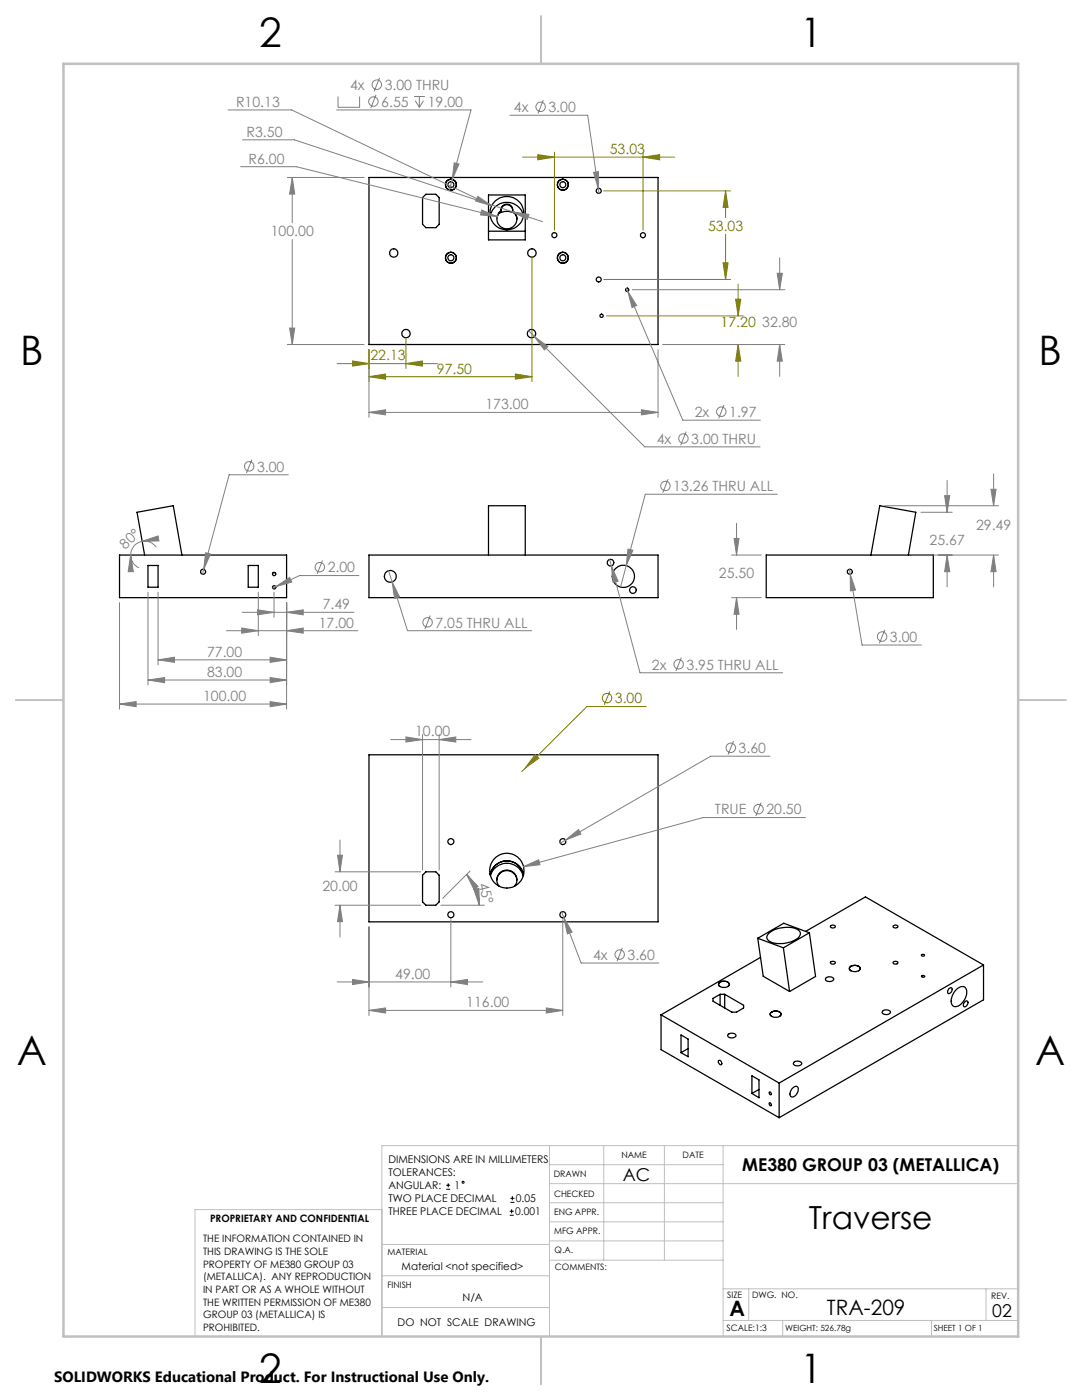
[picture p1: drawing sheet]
<svg xmlns="http://www.w3.org/2000/svg" width="216mm" height="279mm" viewBox="0 0 216 279" stroke-linecap="round" stroke-linejoin="round" font-family="sans-serif">
<g fill="none" stroke="#000" stroke-width=".25">
<path d="M73.6 35.4h57.7v33.4h-57.7zM85 38.8h2l.6 .6v5.4l-.6 .6h-2l-.7-.6v-5.4zM97.5 38.9h7.3v9h-7.3zM97.5 46.1h7.3M97.8 43.1a3.4 3.4 0 0 1 3.3-2.7 3.4 3.4 0 0 1 3.4 2.7M99.6 42.5a3.6 3.6 0 0 1 3.1 0M100 42.1a1.16 1.16 0 0 1 1.1-1.4 1.16 1.16 0 0 1 1.2 1.4M100 42.1a1.97 1.97 0 0 0-.3 2.9 1.97 1.97 0 0 0 2.9 0 1.97 1.97 0 0 0-.3-2.9M100 42.1l-.5 .5-.4 1.1M100 41.9a1.17 1.17 0 0 1 1.1-1.1 1.17 1.17 0 0 1 1.2 1.1M102.3 42.1l.6 .8 .2 .8M23.8 110.8h33.4v8.5h-33.4z"/>
<path d="M28.9 110.8l-1.6-8.6 7.3-1.3 1.7 9.9M29.5 112.9h2v4.3h-2zM49.5 112.9h2v4.3h-2zM54.5 114.3h.4M73.6 110.8h57.7v8.5h-57.7zM97.5 110.8v-9.9h7.3v9.9M152.9 110.8h33.3v8.5h-33.3zM173.8 110.8l1.7-9.9 7.2 1.3-1.4 8.6M73.6 150.6h57.7v33.4h-57.7zM84.3 174.7l.7-.7h2l.6 .7v5.3l-.6 .7h-2l-.7-.7zM97.8 174.5a3.4 3.4 0 0 1 3.3-2.7 3.4 3.4 0 0 1 3.4 2.7M97.8 174.6a3.4 3.4 0 0 1 3.3-2.8 3.4 3.4 0 0 1 3.4 2.8"/>
<path d="M97.9 174.8a3.4 3.4 0 0 1 3.2-2.5 3.4 3.4 0 0 1 3.3 2.5M99.1 175.6a2 2 0 0 1 2-1.9 2 2 0 0 1 2 1.9M99.6 176.8a1.98 1.98 0 0 1 .2-2.6 1.98 1.98 0 0 1 2.7 0 1.98 1.98 0 0 1 .2 2.6M143.5 196.1a1.33 1.33 0 0 1 2.1 .3 1.26 1.26 0 0 1-2.2 0zM143.7 196l-.3 .5 .3 .4M143.7 196a1.33 1.33 0 0 1 1.8 .5l-.3 .4M143.7 198.4l-1.4 .8v.6l3.8 2.2h.9l1.4-.8v-.6l-3.8-2.2M143.7 198.4h.9M143.7 198.4v2.2M144.6 198.4v2.8M151.2 187.3l5.1 1.9M151.2 187.3l1.1 7.5 5.3 3.1"/>
<path d="M151.8 191.1l-19.9 11.4M153.6 186.1a5.8 5.8 0 0 1 5.7-.5 1 1 0 0 1-.3 1.8 5.9 5.9 0 0 1-5.4 .5 .96 .96 0 0 1-.6-.9 .96 .96 0 0 1 .6-.9zM156.3 189.2l1.3 8.7M160.8 185.9l11.9-6.9 23.6 13.6M161.5 186.2l-5.1-1.9-5.2 3M161.5 186.2l-5.2 3M161.5 186.2l1.2 8.7-5.1 3M164.8 195.2a1.05 1.05 0 0 1 1.6 .2 1 1 0 0 1-1.7 .1zM165.7 184.8a.52 .52 0 0 1 .6-.2 .52 .52 0 0 1 .4 .4 .51 .51 0 0 1-.6 .2 .51 .51 0 0 1-.4-.4zM165.8 191.9l.4-.1 .5 .2a.47 .47 0 0 1-.5 .4 .47 .47 0 0 1-.5-.4zM169.6 193a1.36 1.36 0 0 1 2.1 .3 1.26 1.26 0 0 1-2.2 0zM169.8 193.7l-.3-.2a1 1 0 0 1 1.6-.7l.4 .2 .1 .3-.3 .4"/>
<path d="M178.2 184.8a.52 .52 0 0 1 .6-.2 .52 .52 0 0 1 .3 .4 .52 .52 0 0 1-.5 .2 .52 .52 0 0 1-.4-.4zM178.2 192a.52 .52 0 0 1 .5-.2 .52 .52 0 0 1 .4 .4 .5 .5 0 0 1-.5 .2 .5 .5 0 0 1-.4-.4zM183.9 190.6a.29 .29 0 0 1 .3-.2 .29 .29 0 0 1 .2 .4h-.5zM183.9 194.8a.35 .35 0 0 1 .4-.1 .35 .35 0 0 1 .2 .2 .35 .35 0 0 1-.4 .1 .35 .35 0 0 1-.2-.2zM189.3 197.3a.4 .4 0 0 1 .7-.1 .4 .4 0 0 1-.1 .6l-.2 .4-.5 .1-.1-.4zM190.9 197.4a1.13 1.13 0 0 1 1-.5 1.13 1.13 0 0 1 1 .7 3 3 0 0 1-2.3 3.3 1.21 1.21 0 0 1-.7-1.8l.5-1.1zM192.5 200l.4-.3a.7 .7 0 0 1 .2 .8 .7 .7 0 0 1-.6 .4l-.3-.2zM196.3 192.6l-40.8 23.5M196.3 192.6v6.9l-40.8 23.6M131.9 202.5l23.6 13.6M131.9 202.5v7l23.6 13.6M135.9 206.6l1.4 .8v3.5l-1.4-.8z"/>
<path d="M137.3 209.3l-1.4 .8M143.3 211.7a.48 .48 0 0 1 .6 .2 .48 .48 0 0 1-.1 .6l-.4-.3zM145.3 206.4a.89 .89 0 0 1 .9-.2 .89 .89 0 0 1 .6 .6 .98 .98 0 0 1-1.6-.2zM150 214.7l1.4 .8v3.6l-1.4-.9zM151.4 217.4l-1.4 .8M153.5 217.9a.3 .3 0 0 1 .4 .2 .3 .3 0 0 1-.2 .4l-.2-.3zM153.8 202.1a1.36 1.36 0 0 1 2.1 .3 1.26 1.26 0 0 1-2.2 0zM154 202l-.2 .1a.41 .41 0 0 0-.1 .4 .41 .41 0 0 0 .3 .3M154 202a1.31 1.31 0 0 1 1.9 .4l-.4 .4M155.5 216.1v7M158 217.3l.2-.2a.61 .61 0 0 1 .9-.2 .61 .61 0 0 1 .1 .9 1.23 1.23 0 0 1-1.3 1.1l-.3-.6zM158.4 212a1.05 1.05 0 0 1 1.6 .3 1.03 1.03 0 0 1-1.7 0z"/>
<path d="M176.1 201.8a1.05 1.05 0 0 1 1.6 .2 1.03 1.03 0 0 1-1.7 .1zM153.5 220.1a.29 .29 0 0 1 .4 .2 .29 .29 0 0 1-.2 .4z"/>
<circle cx="90" cy="36.9" r="1.09"/>
<circle cx="90" cy="36.9" r=".6"/>
<circle cx="112.3" cy="36.9" r=".6"/>
<circle cx="112.3" cy="36.9" r="1.08"/>
<circle cx="119.5" cy="38.1" r=".49"/>
<circle cx="78.6" cy="50.5" r=".83"/>
<circle cx="90" cy="51.4" r="1.1"/>
<circle cx="90" cy="51.5" r="1.08"/>
<circle cx="90" cy="51.4" r=".6"/>
<circle cx="101.1" cy="42.5" r="3.4"/>
<circle cx="106.1" cy="50.5" r=".84"/>
<circle cx="110.6" cy="46.9" r=".51"/>
<circle cx="112.3" cy="51.5" r="1.08"/>
<circle cx="112.3" cy="51.4" r="1.09"/>
<circle cx="112.3" cy="51.4" r=".6"/>
<circle cx="119.5" cy="55.8" r=".5"/>
<circle cx="125.1" cy="57.8" r=".33"/>
<circle cx="128.3" cy="46.9" r=".51"/>
<circle cx="81" cy="66.6" r=".84"/>
<circle cx="106.1" cy="66.6" r=".84"/>
<circle cx="120" cy="63" r=".33"/>
<circle cx="40.5" cy="114.1" r=".51"/>
<circle cx="54.7" cy="114.5" r=".34"/>
<circle cx="54.7" cy="117.2" r=".33"/>
<circle cx="77.9" cy="115" r="1.18"/>
<circle cx="121.8" cy="112.3" r=".66"/>
<circle cx="124.4" cy="115" r="2.22"/>
<circle cx="126.3" cy="117.8" r=".66"/>
<circle cx="169.6" cy="114.1" r=".5"/>
<circle cx="90" cy="168" r=".6"/>
<circle cx="101.1" cy="173.8" r="3.4"/>
<circle cx="112.3" cy="168" r=".6"/>
<circle cx="90" cy="182.6" r=".6"/>
<circle cx="112.3" cy="182.6" r=".6"/>
</g>
<g fill="none" stroke="#808080" stroke-width=".2">
<path d="M67.5 19.3v2.1h4.3v-2.1M75 18.9l-1 2.7M75.7 15.6l-1.1 2.6M82.6 19.3h2.2M83.7 19.3v2.1M108.4 20l-1 2.6M45.5 21.9h12.7l39.9 19.2M48 33.3h11.1l40.1 9.9M48.4 27.9h10.3l43.5 14.4M57.3 35.4h15.3M58.3 35.4l.5 3.3h-1zM58.3 35.4v9.1"/>
<path d="M67.2 21.9h26.8l-3.8 13.9M82.9 20.1l.8 1.3M84.5 20.1l-.8 1.3M90.2 35.8l-.5 2.1M90.6 32.5l1 .2-1.4 3.1zM95.4 39.2l2.7 1.9-3.2-1zM101.7 23h15.6l2.2 15.6M118.4 34.4l1-.1v3.3zM58.3 47.8v21M96.1 41.9l3.1 1.3-3.3-.3zM99.4 42.8l-.2 .6v.7M102.2 42.3l3.4 .5-.4 1z"/>
<path d="M102.2 42.3l6.1 1.9M125 57.5l.3 .6M125.3 58.1l1.7 2.9-.9 .4zM125.3 58.1l10.9 25.8h15.5M126.2 57.8h30.4M155.1 54.5h1l-.5 3.3zM155.6 51.5v6.3M57.3 68.8h15.3M57.8 65.5h1l-.5 3.3zM73.6 69.8v13.5M105.5 66l23.2 23.2h23M106.6 67.2l2.7 1.9-.7 .7z"/>
<path d="M131.3 69.8v13.5M132.3 68.8h24.3M155.6 68.8l.5 3.3h-1zM155.6 68.8v6.3M50.3 91.7l-1.1 2.7M57.5 94.8h-11.8l-5.1 18.8M73.6 82.3l3.3-.5v1zM73.6 82.3h57.7M128 81.8l3.3 .5-3.3 .5zM133.3 95.6l-1 2.7M136.9 86.1l-1.1 2.8M144.5 80.8l-1.1 2.7"/>
<path d="M155.1 98.6h-26.3l-3.8 14.3M188.5 98.9h1l-.5 3.3zM189 95.9v6.3M197.7 97.6h1.1l-.5 3.3zM198.3 94.6v6.3M26.1 110.8l.5 3.3h-1zM26.1 110.8a2.79 2.79 0 0 0 1.6 2.5M28.4 108l3.1-1 .2 1zM28.4 108a2.84 2.84 0 0 0-2.3 2.8M28.4 108a2.83 2.83 0 0 1 2.8 1.2M29.5 118.2v18.5M31.5 118.2v14.5"/>
<path d="M40.6 113.6l-.2 1M41 110.3l1 .3-1.4 3zM51.5 118.2v8.7M54.7 118.2v5M55 117.1l2.8-1.8 .4 .9zM55 117.1l-.6 .3M64.3 111.8l-1 2.7M71.6 114.9h-11.8l-4.8 2.2M77.5 113.9l3.8 12h24.8M78.2 116.1l1.5 3-1 .4zM121.6 111.7l.4 1.2M122 112.9l1.3 3.1-1 .2z"/>
<path d="M122 112.9l5.7 21.4h28.5M125 112.9l-1.2 4.3M125.3 109.6l1 .2-1.3 3.1zM146 119.3h5.9M146 110.8h5.9M146.5 107.5h1l-.5 3.3zM147 119.3l.5 3.3h-1zM147 104.4v6.4M147 119.3v6.3M169.5 113.6l.2 1M169.7 114.6l1 3.2-1 .1zM169.7 114.6l2.3 14.1h11.8"/>
<path d="M176.5 100.9h22.7M181.9 110.8h17.3M183.8 102.2h6.2M189 110.8l.5 3.3h-1zM189 110.8v6.3M198.3 110.8l.5 3.3h-1.1zM198.3 110.8v6.3M23.8 120.3v21.2M29.5 135.7l3.3-.5v1zM29.5 135.7h27.7M31.5 131.7l3.3-.5v1zM31.5 131.7h25.7"/>
<path d="M45.2 125.9h26.2M48.2 125.3l3.3 .6-3.3 .5zM48.3 122.2h22.3M51.4 121.7l3.3 .5-3.3 .5zM53.9 131.2l3.3 .5-3.3 .5zM53.9 135.2l3.3 .5-3.3 .5zM57.2 122.2l3.3-.5v1zM57.2 125.9l3.3-.6v1.1zM57.2 120.3v21.2M85.9 122.8l-1.1 2.8M136 131.2l-1.1 2.7M176.6 125.7l-1.1 2.7"/>
<path d="M23.8 140.5l3.4-.5v1zM23.8 140.5h33.4M53.9 140l3.3 .5-3.3 .5zM78 147.6h16M81 147.1l3.3 .5-3.3 .5zM84.3 146.6v27M87.6 147.6l3.3-.5v1zM87.6 146.6v27M146.4 147.9l-1.1 2.7M153.6 150.9h-11.8l-29 16.8M66.9 174h17.1M67.3 170.7h1l-.5 3.3z"/>
<path d="M67.8 167.6v6.4M93.1 174.5l2.3 2.4-.8 .6zM93.1 174.5a8.3 8.3 0 0 1 2.5 6.2M93.8 173.8l-5.5 5.5M94.5 177.5l1.1-.2v3.4zM104.4 173l3.1-1.4 .2 1zM112.8 167.7l2.6-2.1 .5 .8zM112.8 167.7l-1 .6M151.9 160.2l-1.1 2.6M160.7 163.2h-20.4l-35.9 9.8M66.9 180.7h17.1M67.3 196h29"/>
<path d="M67.8 180.7l.5 3.2h-1zM67.8 180.7v6.3M70.3 195.5l3.3 .5-3.3 .5zM73.6 185v17.7M88 180.7h8.7M90 196l3.3-.5v1zM90 183.6v13.4M112.1 182l.4 1.1M112.3 183.6v19.1M112.5 183.1l1.7 2.9-1 .4zM112.5 183.1l3.5 9.1h15.4M124.2 189.2l-1.1 2.6"/>
<path d="M73.6 201.6l3.3-.4v1zM73.6 201.6h38.7M109 201.2l3.3 .4-3.3 .6z"/>
<circle cx="75.2" cy="16.9" r=".95"/>
<circle cx="74.5" cy="20.3" r=".94"/>
<circle cx="107.9" cy="21.3" r=".95"/>
<circle cx="49.7" cy="93.1" r=".95"/>
<circle cx="132.8" cy="97" r=".95"/>
<circle cx="136.4" cy="87.5" r=".94"/>
<circle cx="143.9" cy="82.2" r=".95"/>
<circle cx="63.8" cy="113.2" r=".94"/>
<circle cx="85.3" cy="124.2" r=".94"/>
<circle cx="135.4" cy="132.6" r=".95"/>
<circle cx="176" cy="127" r=".95"/>
<circle cx="145.8" cy="149.2" r=".94"/>
<circle cx="151.4" cy="161.5" r=".94"/>
<circle cx="123.7" cy="190.5" r=".95"/>
</g>
<g fill="none" stroke="#808000" stroke-width=".2">
<path d="M104.3 31.4h30.4M107.3 30.9l3.3 .5-3.3 .5zM110.6 30.4v15.5M120.5 38.1h25.3M128.3 31.4l3.3-.5v1zM128.3 30.4v15.5M144.8 38.1l.5 3.3h-1zM144.8 38.1v5.3M106.2 51.5v24.7M120.5 55.8h25.3M144.3 52.5h1l-.5 3.3zM144.8 46.8v9"/>
<path d="M146.8 59.7h1l-.5 3.3zM147.3 56.7v6.3M67.3 72.6h20M70.3 72l3.3 .6-3.3 .5zM73.6 75.2l3.3-.6v1.1zM73.6 69.8v6.4M73.6 75.2h32.6M81 72.6l3.3-.6v1.1zM81 67.6v6M102.8 74.6l3.4 .6-3.4 .5zM121 63h27.3M132.3 68.8h16"/>
<path d="M147.3 68.8l.5 3.3h-1zM147.3 68.8v6.3M121.7 138l-1.1 2.7M104.8 153.3l-.7 .7M106.8 150.6l.7 .7-2.7 2zM128.9 141h-11.8l-12.3 12.3"/>
<circle cx="121.1" cy="139.3" r=".95"/>
</g>
<g fill="none" stroke="#000" stroke-width=".2">
<path d="M89 237.3h.8M89 236.5h.8M89.4 236.1v.9M101.8 240h.9M101.8 239.1h.9M102.2 238.7v.8M101.7 242.5h.8M101.7 241.7h.8M102.1 241.3v.8"/>
<circle cx="92.4" cy="235.9" r=".2"/>
</g>
<g fill="none" stroke="#c0c0c0" stroke-width=".2">
<path d="M109.6 228.6v38.1M109.6 232.4h34.7M109.6 236.2h93.6M120.5 228.6v22.9M132.6 228.6v22.9M144.3 228.6v38.1M203.2 228.6h-127v38.1M76.2 254.6h33.4M76.2 248.4h33.4M76.2 241.4h-37.3v25.3M109.6 251.5h34.7M109.6 240h34.7"/>
<path d="M109.6 243.8h34.7M109.6 247.7h34.7M144.3 257.2h58.9M149.4 257.2v6.3M196.7 257.2v6.3M76.2 260.9h33.4M144.3 263.5h58.9M156.2 263.5v3.2M185.9 263.5v3.2"/>
</g>
<path d="M108 3.2v9.5M3.1 139.7h9.6M203.2 139.7h9.5M108 266.7v9.6" fill="none" stroke="#c0c0c0" stroke-width=".25"/>
<path d="M12.7 12.7h190.5v254h-190.5z" fill="none" stroke="#c0c0c0" stroke-width=".5"/>
<path d="M70.3 72l3.3 .6-3.3 .5zM81 72.6l3.3-.6v1.1zM73.6 75.2l3.3-.6v1.1zM102.8 74.6l3.4 .6-3.4 .5zM144.8 38.1l.5 3.3h-1zM144.3 52.5h1l-.5 3.3zM107.3 30.9l3.3 .5-3.3 .5zM128.3 31.4l3.3-.5v1zM147.3 68.8l.5 3.3h-1zM146.8 59.7h1l-.5 3.3zM106.8 150.6l-2 2.7 2.7-2z" fill="#808000"/>
<g fill="#808080">
<path d="M94.5 177.5l1.1-.2v3.4zM93.1 174.5l2.3 2.4-.8 .6z"/>
<path d="M125.3 109.6l-.3 3.3 1.3-3.1zM122 112.9l.3 3.3 1-.2zM78.2 116.1l.5 3.4 1-.4zM73.6 82.3l3.3-.5v1zM128 81.8l3.3 .5-3.3 .5zM58.3 35.4l.5 3.3h-1zM57.8 65.5h1l-.5 3.3zM106.6 67.2l2 2.6 .7-.7zM155.6 68.8l.5 3.3h-1zM155.1 54.5h1l-.5 3.3zM90.6 32.5l-.4 3.3 1.4-3.1zM118.4 34.4l1 3.2v-3.3zM125.3 58.1l.8 3.3 .9-.4zM96.1 41.9l-.2 1 3.3 .3zM102.2 42.3l3 1.5 .4-1zM95.4 39.2l-.5 .9 3.2 1zM112.8 167.7l3.1-1.3-.5-.8zM104.4 173l3.3-.4-.2-1zM87.6 147.6l3.3-.5v1zM81 147.1l3.3 .5-3.3 .5zM67.3 170.7h1l-.5 3.3zM67.8 180.7l.5 3.2h-1zM70.3 195.5l3.3 .5-3.3 .5zM90 196l3.3-.5v1zM73.6 201.6l3.3-.4v1zM109 201.2l3.3 .4-3.3 .6zM112.5 183.1l.7 3.3 1-.4zM169.7 114.6v3.3l1-.1zM147 119.3l.5 3.3h-1zM146.5 107.5h1l-.5 3.3zM189 110.8l.5 3.3h-1zM188.5 98.9h1l-.5 3.3zM197.7 97.6h1.1l-.5 3.3zM198.3 110.8l.5 3.3h-1.1zM57.2 122.2l3.3-.5v1zM51.4 121.7l3.3 .5-3.3 .5zM41 110.3l-.4 3.3 1.4-3zM57.2 125.9l3.3-.6v1.1zM48.2 125.3l3.3 .6-3.3 .5zM53.9 131.2l3.3 .5-3.3 .5zM31.5 131.7l3.3-.5v1zM53.9 135.2l3.3 .5-3.3 .5zM29.5 135.7l3.3-.5v1zM23.8 140.5l3.4-.5v1zM53.9 140l3.3 .5-3.3 .5zM55 117.1l3.2-.9-.4-.9z"/>
<path d="M28.4 108l3.1-1 .2 1zM26.1 110.8l.5 3.3h-1z"/>
</g>
<g font-size="8.1">
<text x="51.7" y="9.3">2</text>
<text x="159.7" y="9.3">1</text>
<text x="4" y="72.8">B</text>
<text x="207.2" y="72.8">B</text>
<text x="3.3" y="212.5">A</text>
<text x="206.5" y="212.5">A</text>
<text x="51.7" y="276">2</text>
<text x="159.7" y="276">1</text>
</g>
<text font-size="6.3" x="161.4" y="245.4">Traverse</text>
<g font-size="4.2">
<text x="145.6" y="262.7">A</text>
<text x="165" y="262.4">TRA-209</text>
</g>
<g font-size="3.5">
<text x="148.1" y="233.6">ME380 GROUP 03 (METALLICA)</text>
<text x="124.3" y="235.6">AC</text>
<text x="198" y="262.8">02</text>
</g>
<text font-size="3" x="10.8" y="275.7">SOLIDWORKS Educational Product. For Instructional Use Only.</text>
<g font-size="2.8" fill="#808080">
<text x="69.9" y="18">4x</text>
<text x="76.8" y="17.9">3.00 THRU</text>
<text x="47.1" y="21.3">R10.13</text>
<text x="76.1" y="21.3">6.55</text>
<text x="85.4" y="21.3">19.00</text>
<text x="102.5" y="22.4">4x</text>
<text x="109.4" y="22.4">3.00</text>
<text x="49.2" y="27.3">R3.50</text>
<text x="49.6" y="32.6">R6.00</text>
<text x="54" y="47.2">100.00</text>
<text x="96.9" y="81.7">173.00</text>
<text x="138.6" y="83.2">2x</text>
<text x="145.5" y="83.2">1.97</text>
<text x="131" y="88.6">4x</text>
<text x="137.9" y="88.6">3.00 THRU</text>
<text x="51.3" y="94.1">3.00</text>
<text x="134.4" y="98">13.26 THRU ALL</text>
<text x="194.7" y="105.8">29.49</text>
<text x="25" y="109.7" transform="rotate(-43 25 109.7)">80°</text>
<text x="185.5" y="108.8">25.67</text>
<text x="65.4" y="114.2">2.00</text>
<text x="143.5" y="115.4">25.50</text>
<text x="63.6" y="125.2">17.00</text>
<text x="64.4" y="121.6">7.49</text>
<text x="86.9" y="125.2">7.05 THRU ALL</text>
<text x="41.3" y="131">77.00</text>
<text x="177.6" y="128.1">3.00</text>
<text x="41.3" y="135.1">83.00</text>
<text x="130.1" y="133.6">2x</text>
<text x="137" y="133.6">3.95 THRU ALL</text>
<text x="40.5" y="139.9">100.00</text>
<text x="82.8" y="147">10.00</text>
<text x="147.4" y="150.3">3.60</text>
<text x="142.7" y="162.5">TRUE</text>
<text x="152.9" y="162.5">20.50</text>
<text x="64.3" y="177.7">20.00</text>
<text x="95.5" y="176.3" transform="rotate(76 95.5 176.3)">45°</text>
<text x="118.3" y="191.6">4x</text>
<text x="125.2" y="191.6">3.60</text>
<text x="78.9" y="195.3">49.00</text>
<text x="93" y="201">116.00</text>
</g>
<g font-size="2.8" fill="#808000">
<text x="121.7" y="30.7">53.03</text>
<text x="141.3" y="46.1">53.03</text>
<text x="143.8" y="65.3">17.20 32.80</text>
<text x="73.9" y="71.9">22.13</text>
<text x="87.2" y="74.5">97.50</text>
<text x="122.7" y="140.4">3.00</text>
</g>
<g font-size="2.1">
<text x="77.5" y="232.2">DIMENSIONS ARE IN MILLIMETERS</text>
<text x="77.5" y="234.7">TOLERANCES:</text>
<text x="77.5" y="237.3">ANGULAR:</text>
<text x="77.5" y="239.9">TWO PLACE DECIMAL</text>
<text x="90.7" y="237.3">1</text>
<text x="102.9" y="239.9">0.05</text>
<text x="77.5" y="242.5">THREE PLACE DECIMAL</text>
<text x="102.8" y="242.5">0.001</text>
<text x="80.1" y="253.4">Material &lt;not specified&gt;</text>
<text x="92.3" y="259.7">N/A</text>
<text x="79.3" y="264.6">DO NOT SCALE DRAWING</text>
</g>
<g font-size="2">
<text x="41.9" y="244">PROPRIETARY AND CONFIDENTIAL</text>
<text x="40.5" y="248">THE INFORMATION CONTAINED IN</text>
<text x="40.5" y="250.5">THIS DRAWING IS THE SOLE</text>
<text x="40.5" y="253">PROPERTY OF ME380 GROUP 03</text>
<text x="40.5" y="255.5">(METALLICA). ANY REPRODUCTION</text>
<text x="40.5" y="258.1">IN PART OR AS A WHOLE WITHOUT</text>
<text x="40.5" y="260.6">THE WRITTEN PERMISSION OF ME380</text>
<text x="40.5" y="263.1">GROUP 03 (METALLICA) IS</text>
<text x="40.5" y="265.6">PROHIBITED.</text>
</g>
<g font-size="1.8">
<text x="124" y="231.1">NAME</text>
<text x="136.2" y="231.1">DATE</text>
<text x="110.5" y="234.8">DRAWN</text>
<text x="110.5" y="238.9">CHECKED</text>
<text x="110.6" y="242.5">ENG APPR.</text>
<text x="77.3" y="250.5">MATERIAL</text>
<text x="110.6" y="246.3">MFG APPR.</text>
<text x="110.7" y="250">Q.A.</text>
<text x="77.3" y="257">FINISH</text>
<text x="110.7" y="253.5">COMMENTS:</text>
<text x="145.1" y="259">SIZE</text>
<text x="150.1" y="259.1">DWG. NO.</text>
<text x="197.8" y="259.2">REV.</text>
<text x="145" y="265.7">SCALE:1:3</text>
</g>
<g font-size="1.7">
<text x="156.7" y="265.7">WEIGHT: 526.78g</text>
<text x="186.3" y="265.7">SHEET 1 OF 1</text>
</g>
</svg>
